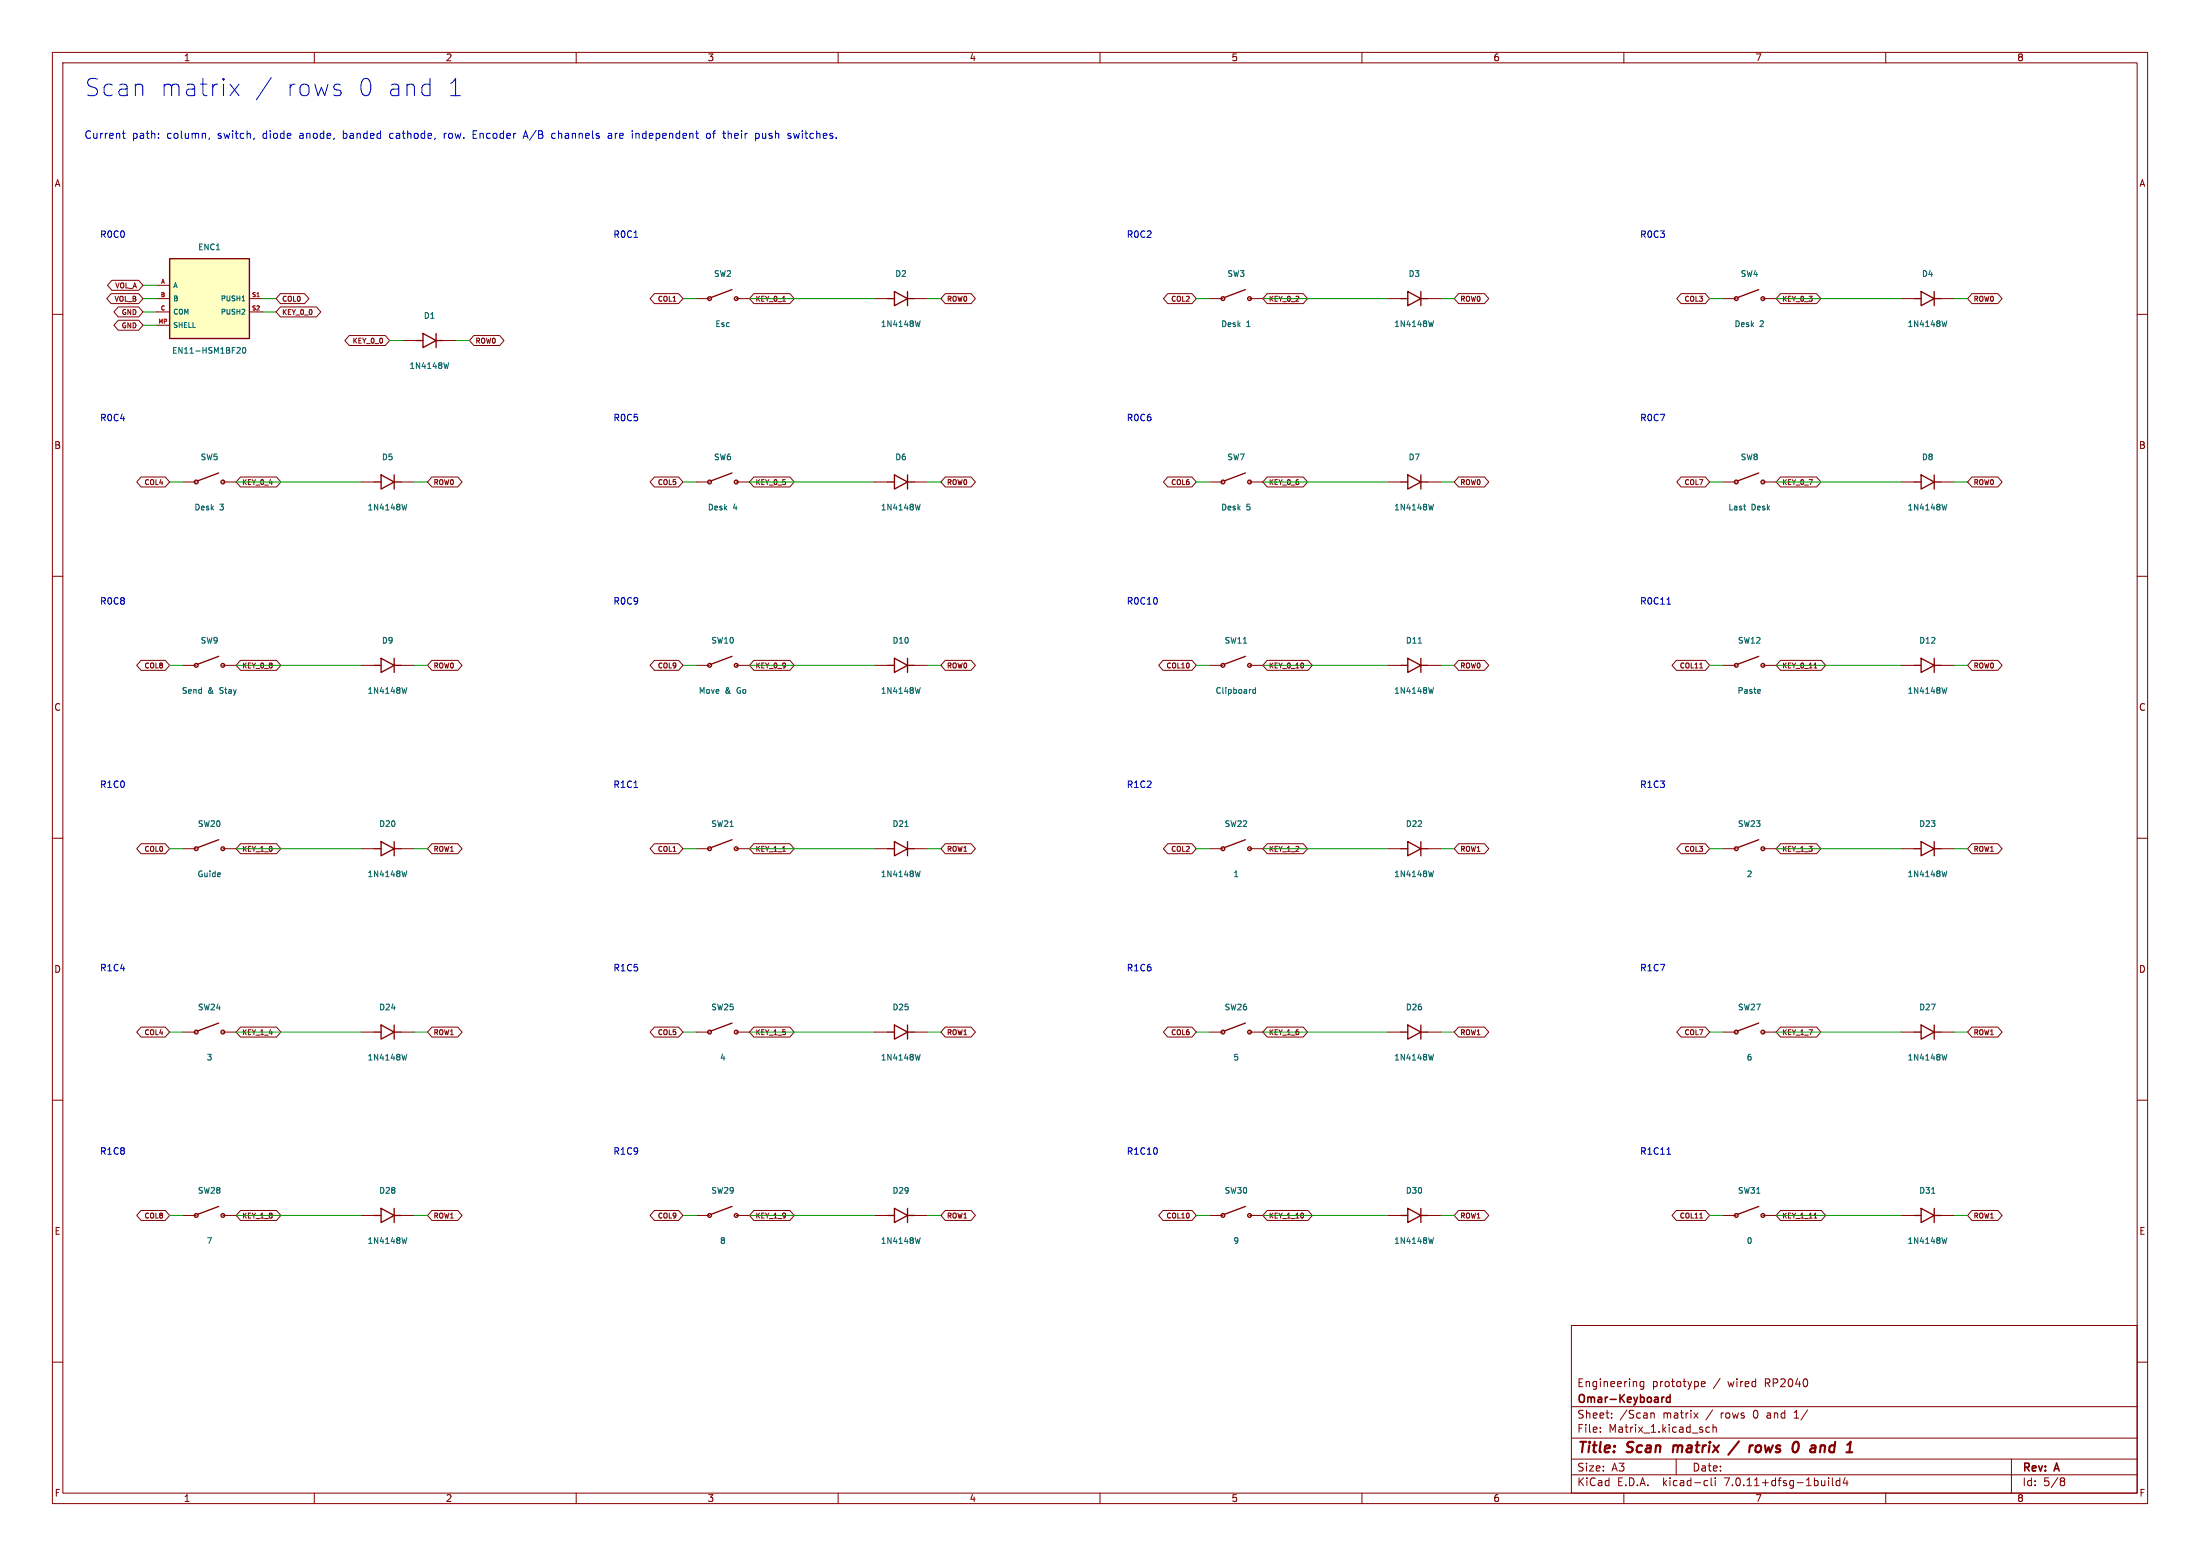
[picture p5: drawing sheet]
<svg xmlns="http://www.w3.org/2000/svg" width="420mm" height="297mm" viewBox="0 0 420 297" stroke-linecap="round" stroke-linejoin="round" font-family="sans-serif">
<g fill="none" stroke="#840000" stroke-width=".19">
<path d="M10 10h400v277h-400zM12 12h396v273h-396zM60 10v2M110 10v2M160 10v2M210 10v2M260 10v2M310 10v2M360 10v2M10 60h2M21.2 56h5.3l.8 1-.8 1h-5.3l-.8-1zM21.4 53.5h5.1l.8 1-.8 .9h-5.1l-.9-.9z"/>
<path d="M22.6 58.6h3.9l.8 .9-.8 1h-3.9l-.9-1zM29.8 57h2.6M29.8 54.5h2.6M29.8 59.5h2.6M47.6 57h2.6M47.6 59.5h2.6M53.5 56h4.6l.9 1-.9 1h-4.6l-.8-1zM53.5 58.6h6.9l.8 .9-.8 1h-6.9l-.8-1zM124.9 56h4.6l.9 1-.9 1h-4.6l-.8-1zM132.9 57h2.6M140.5 57h2.6M143.9 56h6.9l.8 1-.8 1h-6.9l-.8-1z"/>
<path d="M149.4 57.5h.5M166.9 57h2.6M174.5 57h2.6M180.5 56h4.9l.8 1-.8 1h-4.9l-.9-1zM222.9 56h4.6l.9 1-.9 1h-4.6l-.8-1zM230.9 57h2.6M238.5 57h2.6M241.9 56h6.9l.8 1-.8 1h-6.9l-.8-1zM264.9 57h2.6M272.5 57h2.6M278.5 56h4.9l.8 1-.8 1h-4.9l-.9-1zM320.9 56h4.6l.9 1-.9 1h-4.6l-.8-1z"/>
<path d="M328.9 57h2.6M336.5 57h2.6M339.9 56h6.9l.8 1-.8 1h-6.9l-.8-1zM362.9 57h2.6M370.5 57h2.6M376.5 56h4.9l.8 1-.8 1h-4.9l-.9-1zM408 60h2M22.6 61.1h3.9l.8 1-.8 .9h-3.9l-.9-.9zM29.8 62.1h2.6M66.7 64h6.8l.9 1-.9 1h-6.8l-.9-1zM76.9 65h2.6M84.5 65h2.6"/>
<path d="M90.5 64h4.9l.8 1-.8 1h-4.9l-.9-1zM26.9 91h4.6l.9 1-.9 1h-4.6l-.8-1zM34.9 92h2.6M42.5 92h2.6M45.9 91h6.9l.8 1-.8 1h-6.9l-.8-1zM68.9 92h2.6M76.5 92h2.6M82.5 91h4.9l.8 1-.8 1h-4.9l-.9-1zM124.9 91h4.6l.9 1-.9 1h-4.6l-.8-1zM132.9 92h2.6M140.5 92h2.6M143.9 91h6.9l.8 1-.8 1h-6.9l-.8-1z"/>
<path d="M166.9 92h2.6M174.5 92h2.6M180.5 91h4.9l.8 1-.8 1h-4.9l-.9-1zM222.9 91h4.6l.9 1-.9 1h-4.6l-.8-1zM230.9 92h2.6M238.5 92h2.6M241.9 91h6.9l.8 1-.8 1h-6.9l-.8-1zM264.9 92h2.6M272.5 92h2.6M278.5 91h4.9l.8 1-.8 1h-4.9l-.9-1zM320.9 91h4.6l.9 1-.9 1h-4.6l-.8-1zM328.9 92h2.6"/>
<path d="M336.5 92h2.6M339.9 91h6.9l.8 1-.8 1h-6.9l-.8-1zM362.9 92h2.6M370.5 92h2.6M376.5 91h4.9l.8 1-.8 1h-4.9l-.9-1zM10 110h2M408 110h2M26.9 126h4.6l.9 1-.9 1h-4.6l-.8-1zM34.9 127h2.6M42.5 127h2.6M45.9 126h6.9l.8 1-.8 1h-6.9l-.8-1zM68.9 127h2.6"/>
<path d="M76.5 127h2.6M82.5 126h4.9l.8 1-.8 1h-4.9l-.9-1zM124.9 126h4.6l.9 1-.9 1h-4.6l-.8-1zM132.9 127h2.6M140.5 127h2.6M143.9 126h6.9l.8 1-.8 1h-6.9l-.8-1zM166.9 127h2.6M174.5 127h2.6M180.5 126h4.9l.8 1-.8 1h-4.9l-.9-1zM222 126h5.5l.9 1-.9 1h-5.5l-.8-1zM230.9 127h2.6M238.5 127h2.6"/>
<path d="M241.9 126h7.8l.8 1-.8 1h-7.8l-.8-1zM264.9 127h2.6M272.5 127h2.6M278.5 126h4.9l.8 1-.8 1h-4.9l-.9-1zM320 126h5.5l.9 1-.9 1h-5.5l-.8-1zM324.5 127.5h.5M328.9 127h2.6M336.5 127h2.6M339.9 126h7.8l.8 1-.8 1h-7.8l-.8-1zM346.3 127.5h.6M362.9 127h2.6M370.5 127h2.6"/>
<path d="M376.5 126h4.9l.8 1-.8 1h-4.9l-.9-1zM10 160h2M408 160h2M26.9 161h4.6l.9 1-.9 1h-4.6l-.8-1zM34.9 162h2.6M42.5 162h2.6M45.9 161h6.9l.8 1-.8 1h-6.9l-.8-1zM68.9 162h2.6M76.5 162h2.6M82.5 161h4.9l.8 1-.8 1h-4.9l-.9-1zM124.9 161h4.6l.9 1-.9 1h-4.6l-.8-1zM132.9 162h2.6"/>
<path d="M140.5 162h2.6M143.9 161h6.9l.8 1-.8 1h-6.9l-.8-1zM149.4 162.5h.5M166.9 162h2.6M174.5 162h2.6M180.5 161h4.9l.8 1-.8 1h-4.9l-.9-1zM222.9 161h4.6l.9 1-.9 1h-4.6l-.8-1zM230.9 162h2.6M238.5 162h2.6M241.9 161h6.9l.8 1-.8 1h-6.9l-.8-1zM264.9 162h2.6M272.5 162h2.6"/>
<path d="M278.5 161h4.9l.8 1-.8 1h-4.9l-.9-1zM320.9 161h4.6l.9 1-.9 1h-4.6l-.8-1zM328.9 162h2.6M336.5 162h2.6M339.9 161h6.9l.8 1-.8 1h-6.9l-.8-1zM362.9 162h2.6M370.5 162h2.6M376.5 161h4.9l.8 1-.8 1h-4.9l-.9-1zM26.9 196h4.6l.9 1-.9 1h-4.6l-.8-1zM34.9 197h2.6M42.5 197h2.6M45.9 196h6.9l.8 1-.8 1h-6.9l-.8-1z"/>
<path d="M68.9 197h2.6M76.5 197h2.6M82.5 196h4.9l.8 1-.8 1h-4.9l-.9-1zM124.9 196h4.6l.9 1-.9 1h-4.6l-.8-1zM132.9 197h2.6M140.5 197h2.6M143.9 196h6.9l.8 1-.8 1h-6.9l-.8-1zM166.9 197h2.6M174.5 197h2.6M180.5 196h4.9l.8 1-.8 1h-4.9l-.9-1zM222.9 196h4.6l.9 1-.9 1h-4.6l-.8-1zM230.9 197h2.6"/>
<path d="M238.5 197h2.6M241.9 196h6.9l.8 1-.8 1h-6.9l-.8-1zM264.9 197h2.6M272.5 197h2.6M278.5 196h4.9l.8 1-.8 1h-4.9l-.9-1zM320.9 196h4.6l.9 1-.9 1h-4.6l-.8-1zM328.9 197h2.6M336.5 197h2.6M339.9 196h6.9l.8 1-.8 1h-6.9l-.8-1zM362.9 197h2.6M370.5 197h2.6M376.5 196h4.9l.8 1-.8 1h-4.9l-.9-1z"/>
<path d="M10 210h2M408 210h2M26.9 231h4.6l.9 1-.9 1h-4.6l-.8-1zM34.9 232h2.6M42.5 232h2.6M45.9 231h6.9l.8 1-.8 1h-6.9l-.8-1zM68.9 232h2.6M76.5 232h2.6M82.5 231h4.9l.8 1-.8 1h-4.9l-.9-1zM124.9 231h4.6l.9 1-.9 1h-4.6l-.8-1zM132.9 232h2.6M140.5 232h2.6"/>
<path d="M143.9 231h6.9l.8 1-.8 1h-6.9l-.8-1zM166.9 232h2.6M174.5 232h2.6M180.5 231h4.9l.8 1-.8 1h-4.9l-.9-1zM222 231h5.5l.9 1-.9 1h-5.5l-.8-1zM230.9 232h2.6M238.5 232h2.6M241.9 231h7.8l.8 1-.8 1h-7.8l-.8-1zM264.9 232h2.6M272.5 232h2.6M278.5 231h4.9l.8 1-.8 1h-4.9l-.9-1zM320 231h5.5l.9 1-.9 1h-5.5l-.8-1z"/>
<path d="M324.5 232.5h.5M328.9 232h2.6M336.5 232h2.6M339.9 231h7.8l.8 1-.8 1h-7.8l-.8-1zM346.3 232.5h.6M362.9 232h2.6M370.5 232h2.6M376.5 231h4.9l.8 1-.8 1h-4.9l-.9-1zM10 260h2M300 253h108v32h-108zM408 260h2M300 278.5h108"/>
<path d="M300 274.5h108M300 268.5h108M305.5 273.2v.2M305.5 272.5v.1M307.7 270.5v.2M307.7 269.8v.1M313.8 263.7v1.2l-.3 .3-.3-.1M313.8 263.8l-.4-.1-.3 .3 .1 .6h.6M315.2 269.7v1M315.2 269.8l.2-.1 .3 .1 .1 .9M320 278.5v3M323.4 269.7l.8 1"/>
<path d="M324.2 269.7l-.8 1M324.8 264.2l.7-.2-.1-.2-.4-.1-.2 .2 .1 .7h.5M326.4 272.5l-.5-.1-.2 .3 .1 .6h.6M327 272.5l.2-.1 .4 .1 .1 .9M327 271.9v1.5M342.5 270.7h.9M342.8 269.4l-.3 .2M384 278.5v6.5M60 285v2M110 285v2M160 285v2M210 285v2"/>
<path d="M260 285v2M300 281.5h108M310 285v2M325.6 282.6l.4 .1M326 283.5l-.4 .1M326.7 282.1v1.3l.2 .2M327.4 282.1v.1M327.4 282.6v1M349.1 282.1v.1M349.1 282.6v1M349.8 282.1v1.3l.2 .2M351.2 282.7l-.4-.1-.3 .3 .2 .6h.5"/>
<path d="M351.2 282.1v1.5M352.2 282l-.3 1.1h.9M352.6 282.6v1M360 285v2M393.6 282.1h.3l.3 .3-.3 .3M393.6 282.7h.3M393.9 282.7l.2 .2 .1 .4-.3 .3h-.3"/>
</g>
<path d="M319.5 275.9l-.2 1.3M332 275.1l-2.1 2.6M334.6 275.9l-.5 .2M335.6 275.9l-.4 .4-.1 .5 .2 .3 .4 .1M342.4 275.6l.1-.2a.46 .46 0 0 1 .5-.2 .46 .46 0 0 1 .3 .4M347.9 275.9l.4 .1 .1 .2-.1 1" fill="none" stroke="#840000" stroke-width=".4"/>
<path d="M317.7 266.7l-.4 .1M318.8 266.8l-.4-.1-.3 .3 .2 .6h.5M318.8 266.2v1.5" fill="none" stroke="#840000" stroke-width=".3"/>
<g fill="none" stroke="#840000" stroke-width=".25">
<path d="M32.4 49.4h15.2v15.2h-15.2zM139.8 55.3l-4.1 1.5M169.5 57h1.2M170.7 55.6l2.6 1.4-2.6 1.3zM173.3 57h1.2M173.3 55.6v2.7M237.8 55.3l-4.1 1.5M267.5 57h1.2M268.7 55.6l2.5 1.4-2.5 1.3zM271.2 57h1.3M271.2 55.6v2.7M335.7 55.3l-4 1.5"/>
<path d="M365.5 57h1.3M366.8 55.6l2.4 1.4-2.4 1.3zM369.2 57h1.3M369.2 55.6v2.7M79.5 65h1.2M80.7 63.7l2.6 1.3-2.6 1.3zM83.3 65h1.2M83.3 63.7v2.6M41.7 90.3l-4 1.5M71.5 92h1.2M72.7 90.7l2.6 1.3-2.6 1.4zM75.3 90.7v2.7"/>
<path d="M75.3 92h1.2M139.8 90.3l-4.1 1.5M169.5 92h1.2M170.7 90.7l2.6 1.3-2.6 1.4zM173.3 90.7v2.7M173.3 92h1.2M237.8 90.3l-4.1 1.5M267.5 92h1.2M268.7 90.7l2.5 1.3-2.5 1.4zM271.2 92h1.3M271.2 90.7v2.7M335.7 90.3l-4 1.5"/>
<path d="M365.5 92h1.3M366.8 90.7l2.4 1.3-2.4 1.4zM369.2 92h1.3M369.2 90.7v2.7M41.7 125.3l-4 1.5M71.5 127h1.2M72.7 125.6l2.6 1.4-2.6 1.4zM75.3 127h1.2M75.3 125.6v2.8M139.8 125.3l-4.1 1.5M169.5 127h1.2M170.7 125.6l2.6 1.4-2.6 1.4z"/>
<path d="M173.3 125.6v2.8M173.3 127h1.2M237.8 125.3l-4.1 1.5M267.5 127h1.2M268.7 125.6l2.5 1.4-2.5 1.4zM271.2 127h1.3M271.2 125.6v2.8M335.7 125.3l-4 1.5M365.5 127h1.3M366.8 125.6l2.4 1.4-2.4 1.4zM369.2 127h1.3M369.2 125.6v2.8"/>
<path d="M41.7 160.3l-4 1.5M71.5 162h1.2M72.7 160.6l2.6 1.4-2.6 1.3zM75.3 160.6v2.7M75.3 162h1.2M139.8 160.3l-4.1 1.5M169.5 162h1.2M170.7 160.6l2.6 1.4-2.6 1.3zM173.3 160.6v2.7M173.3 162h1.2M237.8 160.3l-4.1 1.5M267.5 162h1.2"/>
<path d="M268.7 160.6l2.5 1.4-2.5 1.3zM271.2 162h1.3M271.2 160.6v2.7M335.7 160.3l-4 1.5M365.5 162h1.3M366.8 160.6l2.4 1.4-2.4 1.3zM369.2 162h1.3M369.2 160.6v2.7M41.7 195.3l-4 1.5M71.5 197h1.2M72.7 195.7l2.6 1.3-2.6 1.4zM75.3 195.7v2.7"/>
<path d="M75.3 197h1.2M139.8 195.3l-4.1 1.5M169.5 197h1.2M170.7 195.7l2.6 1.3-2.6 1.4zM173.3 195.7v2.7M173.3 197h1.2M237.8 195.3l-4.1 1.5M267.5 197h1.2M268.7 195.7l2.5 1.3-2.5 1.4zM271.2 197h1.3M271.2 195.7v2.7M335.7 195.3l-4 1.5"/>
<path d="M365.5 197h1.3M366.8 195.7l2.4 1.3-2.4 1.4zM369.2 197h1.3M369.2 195.7v2.7M41.7 230.3l-4 1.5M71.5 232h1.2M72.7 230.7l2.6 1.3-2.6 1.4zM75.3 232h1.2M75.3 230.7v2.7M139.8 230.3l-4.1 1.5M169.5 232h1.2M170.7 230.7l2.6 1.3-2.6 1.4z"/>
<path d="M173.3 230.7v2.7M173.3 232h1.2M237.8 230.3l-4.1 1.5M267.5 232h1.2M268.7 230.7l2.5 1.3-2.5 1.4zM271.2 232h1.3M271.2 230.7v2.7M335.7 230.3l-4 1.5M365.5 232h1.3M366.8 230.7l2.4 1.3-2.4 1.4zM369.2 232h1.3M369.2 230.7v2.7"/>
<circle cx="135.5" cy="57" r=".36"/>
<circle cx="140.5" cy="57" r=".36"/>
<circle cx="233.5" cy="57" r=".36"/>
<circle cx="238.5" cy="57" r=".36"/>
<circle cx="331.5" cy="57" r=".36"/>
<circle cx="336.5" cy="57" r=".36"/>
<circle cx="37.5" cy="92" r=".36"/>
<circle cx="42.5" cy="92" r=".36"/>
<circle cx="135.5" cy="92" r=".36"/>
<circle cx="140.5" cy="92" r=".36"/>
<circle cx="233.5" cy="92" r=".36"/>
<circle cx="238.5" cy="92" r=".36"/>
<circle cx="331.5" cy="92" r=".36"/>
<circle cx="336.5" cy="92" r=".36"/>
<circle cx="37.5" cy="127" r=".36"/>
<circle cx="42.5" cy="127" r=".36"/>
<circle cx="135.5" cy="127" r=".36"/>
<circle cx="140.5" cy="127" r=".36"/>
<circle cx="233.5" cy="127" r=".36"/>
<circle cx="238.5" cy="127" r=".36"/>
<circle cx="331.5" cy="127" r=".36"/>
<circle cx="336.5" cy="127" r=".36"/>
<circle cx="37.5" cy="162" r=".36"/>
<circle cx="42.5" cy="162" r=".36"/>
<circle cx="135.5" cy="162" r=".36"/>
<circle cx="140.5" cy="162" r=".36"/>
<circle cx="233.5" cy="162" r=".36"/>
<circle cx="238.5" cy="162" r=".36"/>
<circle cx="331.5" cy="162" r=".36"/>
<circle cx="336.5" cy="162" r=".36"/>
<circle cx="37.5" cy="197" r=".36"/>
<circle cx="42.5" cy="197" r=".36"/>
<circle cx="135.5" cy="197" r=".36"/>
<circle cx="140.5" cy="197" r=".36"/>
<circle cx="233.5" cy="197" r=".36"/>
<circle cx="238.5" cy="197" r=".36"/>
<circle cx="331.5" cy="197" r=".36"/>
<circle cx="336.5" cy="197" r=".36"/>
<circle cx="37.5" cy="232" r=".36"/>
<circle cx="42.5" cy="232" r=".36"/>
<circle cx="135.5" cy="232" r=".36"/>
<circle cx="140.5" cy="232" r=".36"/>
<circle cx="233.5" cy="232" r=".36"/>
<circle cx="238.5" cy="232" r=".36"/>
<circle cx="331.5" cy="232" r=".36"/>
<circle cx="336.5" cy="232" r=".36"/>
</g>
<g fill="none" stroke="#006464" stroke-width=".19">
<path d="M46.2 57.4h.5M45.4 66.3l.4 .1 .1 .2-.7 .8h.7M46.4 66.4l.1-.1a.59 .59 0 0 1 .4 .6 .59 .59 0 0 1-.4 .5l-.2-.4zM85.7 69.2l-.3 1.1-.2-.7M175.7 61.2l-.3 1.1-.2-.7M273.7 61.2l-.3 1.1-.2-.7M371.7 61.2l-.3 1.1-.2-.7M77.7 96.2l-.3 1.1-.2-.7M175.7 96.2l-.3 1.1-.2-.7M273.7 96.2l-.3 1.1-.2-.7M332.8 96.6h.5M333.2 97.3h.1"/>
<path d="M371.7 96.2l-.3 1.1-.2-.7M77.7 131.2l-.3 1.1-.2-.7M175.7 131.2l-.3 1.1-.2-.7M239.7 131.2v1.1M239.7 131.7l-.3-.1-.3 .2 .1 .5h.5M270.8 122.8h.6M273.7 131.2l-.3 1.1-.2-.7M335.9 131.6l.2 .3-.6 .1M336 132.3h-.1M371.7 131.2l-.3 1.1-.2-.7M172.8 157.8h.6M77.7 166.2l-.3 1.1-.2-.7"/>
<path d="M175.7 166.2l-.3 1.1-.2-.7M273.7 166.2l-.3 1.1-.2-.7M371.7 166.2l-.3 1.1-.2-.7M77.7 201.2l-.3 1.1-.2-.7M175.7 201.2l-.3 1.1-.2-.7M273.7 201.2l-.3 1.1-.2-.7M371.7 201.2l-.3 1.1-.2-.7M77.7 236.2l-.3 1.1-.2-.7M175.7 236.2l-.3 1.1-.2-.7M273.7 236.2l-.3 1.1-.2-.7M368.8 227.8h.6M371.7 236.2l-.3 1.1-.2-.7"/>
</g>
<path d="M32.4 49.4h15.2v15.2h-15.2z" fill="#ffffc2" stroke="#ffffc2" stroke-width=".19"/>
<g fill="none" stroke="#0000c2" stroke-width=".19">
<path d="M43.9 16.1l1.7 2.2M45.6 16.1l-1.7 2.2M51.8 14.8l-2.9 4.3M65 17.3l.1 .3-.1 .5M81.8 16.1l.3 .1M82.1 15v3.3M82.1 18.1l-.3 .2M86 18.3h1.9M23.4 25.4h.5M23.6 25v1.2l.3 .2M30.3 26.3v.1M30.3 25.5v.2"/>
<path d="M40 26.3l-.1 .3M48.6 26.3l-.2 .3M74.7 25.4l-.3 .3v.4l.3 .3M84.8 25.4v1M85.2 25.4l-.3 .1-.1 .2M90.3 25.7h.5M91 25h-.7v1.4h.7M99.9 26.4l.4-1.4 .5 1.4M100 26h.7M106 25.5l-.4-.1-.3 .3 .1 .6h.6M116.2 25.5h.5l.1 .9M116.8 25.8l-.5 .1-.2 .2 .2 .3 .5-.1"/>
<path d="M121.4 25.4v1M122 25.5l-.4-.1-.2 .2M135 25.5l.3-.1 .3 .3v.4l-.3 .3-.3-.1-.1-.2zM136 25.4h.6M139.1 25.5l.3-.1 .2 .3M144.8 25.5l.1 .2-.1 .6M145.6 25.4v.8l.4 .2M151.5 25.4l.3 1 .3-.7 .2 .7M121 45.3h.7M318.2 115.3h.7M121 150.3h.7M318.2 220.3h.7"/>
</g>
<g fill="none" stroke="#009600" stroke-width=".19">
<path d="M27.3 54.5h2.5M27.3 57h2.5M27.3 59.5h2.5M50.2 57h2.5M50.2 59.5h2.5M130.4 57h2.5M143.1 57h23.8M177.1 57h2.5M228.4 57h2.5M241.1 57h23.8M275.1 57h2.5M326.4 57h2.5"/>
<path d="M339.1 57h23.8M373.1 57h2.5M27.3 62.1h2.5M74.4 65h2.5M87.1 65h2.5M32.4 92h2.5M45.1 92h23.8M79.1 92h2.5M130.4 92h2.5M143.1 92h23.8M177.1 92h2.5M228.4 92h2.5"/>
<path d="M241.1 92h23.8M275.1 92h2.5M326.4 92h2.5M339.1 92h23.8M373.1 92h2.5M32.4 127h2.5M45.1 127h23.8M79.1 127h2.5M130.4 127h2.5M143.1 127h23.8M177.1 127h2.5M228.4 127h2.5"/>
<path d="M241.1 127h23.8M275.1 127h2.5M326.4 127h2.5M339.1 127h23.8M373.1 127h2.5M32.4 162h2.5M45.1 162h23.8M79.1 162h2.5M130.4 162h2.5M143.1 162h23.8M177.1 162h2.5M228.4 162h2.5"/>
<path d="M241.1 162h23.8M275.1 162h2.5M326.4 162h2.5M339.1 162h23.8M373.1 162h2.5M32.4 197h2.5M45.1 197h23.8M79.1 197h2.5M130.4 197h2.5M143.1 197h23.8M177.1 197h2.5M228.4 197h2.5"/>
<path d="M241.1 197h23.8M275.1 197h2.5M326.4 197h2.5M339.1 197h23.8M373.1 197h2.5M32.4 232h2.5M45.1 232h23.8M79.1 232h2.5M130.4 232h2.5M143.1 232h23.8M177.1 232h2.5M228.4 232h2.5"/>
<path d="M241.1 232h23.8M275.1 232h2.5M326.4 232h2.5M339.1 232h23.8M373.1 232h2.5"/>
</g>
<g font-size="4.6" fill="#0000c2">
<text x="16" y="18.6">Scan</text>
<text x="30.3" y="18.6">matrix</text>
<text x="53.9" y="18.6">rows</text>
<text x="67.4" y="18.6">0 and</text>
<text x="84.1" y="18.6">1</text>
</g>
<g font-size="2.8" fill="#840000">
<text x="301" y="277.9">Title:</text>
<text x="310.6" y="277.9">Scan</text>
<text x="320.2" y="277.9">matrix</text>
<text x="332" y="277.9">/</text>
<text x="336.4" y="277.9">rows</text>
<text x="345.5" y="277.9">0</text>
<text x="349.7" y="277.9">and</text>
</g>
<g font-size="2.1" fill="#840000">
<text x="301" y="268.2">Omar-Keyboard</text>
<text x="301" y="265">Engineering</text>
<text x="315.4" y="265">prototype</text>
<text x="327.2" y="265">/</text>
<text x="330" y="265">wired</text>
<text x="337.2" y="265">RP2040</text>
<text x="301" y="273.7">File:</text>
<text x="301" y="271">Sheet:</text>
<text x="307.1" y="273.7">Matrix_1.kicad_sch</text>
<text x="309.2" y="271">/Scan</text>
<text x="317.5" y="271">matrix</text>
<text x="325.9" y="271">/</text>
<text x="328.8" y="271">rows</text>
<text x="335.1" y="271">0</text>
<text x="337.9" y="271">and</text>
<text x="343.2" y="271">1/</text>
<text x="301" y="281.1">Size:</text>
<text x="307.6" y="281.1">A3</text>
<text x="323" y="281.1">Date:</text>
<text x="386" y="281.3">Rev:</text>
<text x="392.4" y="281.3">A</text>
<text x="301" y="283.9">KiCad</text>
<text x="308.7" y="283.9">E.D.A.</text>
<text x="317.6" y="283.9">kicad-cli</text>
<text x="329.5" y="283.9">7.0.11+dfsg-1build4</text>
<text x="386" y="283.9">Id:</text>
<text x="390.1" y="283.9">5/8</text>
</g>
<g font-size="2" fill="#0000c2">
<text x="16" y="26.7">Current</text>
<text x="25.2" y="26.7">path:</text>
<text x="31.9" y="26.7">column,</text>
<text x="41.8" y="26.7">switch,</text>
<text x="50.5" y="26.7">diode</text>
<text x="57.6" y="26.7">anode,</text>
<text x="66.1" y="26.7">banded</text>
<text x="75.2" y="26.7">cathode,</text>
<text x="85.7" y="26.7">row.</text>
<text x="91.4" y="26.7">Encoder</text>
<text x="101.3" y="26.7">A/B</text>
<text x="106.8" y="26.7">channels</text>
<text x="117.7" y="26.7">are</text>
<text x="122.4" y="26.7">independent</text>
<text x="136.8" y="26.7">of</text>
<text x="140.2" y="26.7">their</text>
<text x="146.5" y="26.7">push</text>
<text x="152.9" y="26.7">switches.</text>
</g>
<g font-size="1.8" fill="#840000">
<text x="35" y="11.9">1</text>
<text x="85" y="11.9">2</text>
<text x="135" y="11.9">3</text>
<text x="185" y="11.9">4</text>
<text x="235" y="11.9">5</text>
<text x="285" y="11.9">6</text>
<text x="335" y="11.9">7</text>
<text x="385" y="11.9">8</text>
<text x="10.3" y="35.9">A</text>
<text x="408.3" y="35.9">A</text>
<text x="10.3" y="85.9">B</text>
<text x="408.2" y="85.9">B</text>
<text x="10.3" y="135.9">C</text>
<text x="408.2" y="135.9">C</text>
<text x="10.3" y="185.9">D</text>
<text x="408.2" y="185.9">D</text>
<text x="10.3" y="235.9">E</text>
<text x="408.3" y="235.9">E</text>
<text x="10.3" y="285.9">F</text>
<text x="35" y="286.9">1</text>
<text x="85" y="286.9">2</text>
<text x="135" y="286.9">3</text>
<text x="185" y="286.9">4</text>
<text x="235" y="286.9">5</text>
<text x="285" y="286.9">6</text>
<text x="335" y="286.9">7</text>
<text x="385" y="286.9">8</text>
<text x="408.3" y="285.9">F</text>
</g>
<g font-size="1.7" fill="#0000c2">
<text x="19" y="45.6">R0C0</text>
<text x="117" y="45.6">R0C1</text>
<text x="215" y="45.6">R0C2</text>
<text x="313" y="45.6">R0C3</text>
<text x="19" y="80.6">R0C4</text>
<text x="117" y="80.6">R0C5</text>
<text x="215" y="80.6">R0C6</text>
<text x="313" y="80.6">R0C7</text>
<text x="19" y="115.6">R0C8</text>
<text x="117" y="115.6">R0C9</text>
<text x="215" y="115.6">R0C10</text>
<text x="313" y="115.6">R0C11</text>
<text x="19" y="150.6">R1C0</text>
<text x="117" y="150.6">R1C1</text>
<text x="215" y="150.6">R1C2</text>
<text x="313" y="150.6">R1C3</text>
<text x="19" y="185.6">R1C4</text>
<text x="117" y="185.6">R1C5</text>
<text x="215" y="185.6">R1C6</text>
<text x="313" y="185.6">R1C7</text>
<text x="19" y="220.6">R1C8</text>
<text x="117" y="220.6">R1C9</text>
<text x="215" y="220.6">R1C10</text>
<text x="313" y="220.6">R1C11</text>
</g>
<g font-size="1.5" fill="#006464">
<text x="37.7" y="48">ENC1</text>
<text x="136.2" y="53">SW2</text>
<text x="170.8" y="53">D2</text>
<text x="234.2" y="53">SW3</text>
<text x="268.8" y="53">D3</text>
<text x="332.2" y="53">SW4</text>
<text x="366.8" y="53">D4</text>
<text x="80.8" y="61">D1</text>
<text x="136.5" y="62.6">Esc</text>
<text x="168.1" y="62.6">1N4148W</text>
<text x="233" y="62.6">Desk</text>
<text x="237.9" y="62.6">1</text>
<text x="266.1" y="62.6">1N4148W</text>
<text x="331" y="62.6">Desk</text>
<text x="335.9" y="62.6">2</text>
<text x="364.1" y="62.6">1N4148W</text>
<text x="32.8" y="67.7">EN11-HSM1BF20</text>
<text x="78.1" y="70.6">1N4148W</text>
<text x="38.2" y="88">SW5</text>
<text x="72.8" y="88">D5</text>
<text x="136.2" y="88">SW6</text>
<text x="170.8" y="88">D6</text>
<text x="234.2" y="88">SW7</text>
<text x="268.8" y="88">D7</text>
<text x="332.2" y="88">SW8</text>
<text x="366.8" y="88">D8</text>
<text x="37" y="97.6">Desk</text>
<text x="41.9" y="97.6">3</text>
<text x="70.1" y="97.6">1N4148W</text>
<text x="135" y="97.6">Desk</text>
<text x="139.9" y="97.6">4</text>
<text x="168.1" y="97.6">1N4148W</text>
<text x="233" y="97.6">Desk</text>
<text x="237.9" y="97.6">5</text>
<text x="266.1" y="97.6">1N4148W</text>
<text x="329.8" y="97.6">Last</text>
<text x="334.3" y="97.6">Desk</text>
<text x="364.1" y="97.6">1N4148W</text>
<text x="38.2" y="123">SW9</text>
<text x="72.8" y="123">D9</text>
<text x="135.7" y="123">SW10</text>
<text x="170.3" y="123">D10</text>
<text x="233.7" y="123">SW11</text>
<text x="268.3" y="123">D11</text>
<text x="331.7" y="123">SW12</text>
<text x="366.3" y="123">D12</text>
<text x="34.6" y="132.6">Send</text>
<text x="39.7" y="132.6">&amp;</text>
<text x="42.1" y="132.6">Stay</text>
<text x="70.1" y="132.6">1N4148W</text>
<text x="133.3" y="132.6">Move</text>
<text x="138.4" y="132.6">&amp;</text>
<text x="140.8" y="132.6">Go</text>
<text x="168.1" y="132.6">1N4148W</text>
<text x="232" y="132.6">Clipboard</text>
<text x="266.1" y="132.6">1N4148W</text>
<text x="331.6" y="132.6">Paste</text>
<text x="364.1" y="132.6">1N4148W</text>
<text x="37.7" y="158">SW20</text>
<text x="72.3" y="158">D20</text>
<text x="135.7" y="158">SW21</text>
<text x="170.3" y="158">D21</text>
<text x="233.7" y="158">SW22</text>
<text x="268.3" y="158">D22</text>
<text x="331.7" y="158">SW23</text>
<text x="366.3" y="158">D23</text>
<text x="37.6" y="167.6">Guide</text>
<text x="70.1" y="167.6">1N4148W</text>
<text x="168.1" y="167.6">1N4148W</text>
<text x="235.4" y="167.6">1</text>
<text x="266.1" y="167.6">1N4148W</text>
<text x="333.4" y="167.6">2</text>
<text x="364.1" y="167.6">1N4148W</text>
<text x="37.7" y="193">SW24</text>
<text x="72.3" y="193">D24</text>
<text x="135.7" y="193">SW25</text>
<text x="170.3" y="193">D25</text>
<text x="233.7" y="193">SW26</text>
<text x="268.3" y="193">D26</text>
<text x="331.7" y="193">SW27</text>
<text x="366.3" y="193">D27</text>
<text x="39.4" y="202.6">3</text>
<text x="70.1" y="202.6">1N4148W</text>
<text x="137.4" y="202.6">4</text>
<text x="168.1" y="202.6">1N4148W</text>
<text x="235.4" y="202.6">5</text>
<text x="266.1" y="202.6">1N4148W</text>
<text x="333.4" y="202.6">6</text>
<text x="364.1" y="202.6">1N4148W</text>
<text x="37.7" y="228">SW28</text>
<text x="72.3" y="228">D28</text>
<text x="135.7" y="228">SW29</text>
<text x="170.3" y="228">D29</text>
<text x="233.7" y="228">SW30</text>
<text x="268.3" y="228">D30</text>
<text x="331.7" y="228">SW31</text>
<text x="366.3" y="228">D31</text>
<text x="39.4" y="237.6">7</text>
<text x="70.1" y="237.6">1N4148W</text>
<text x="137.4" y="237.6">8</text>
<text x="168.1" y="237.6">1N4148W</text>
<text x="235.4" y="237.6">9</text>
<text x="266.1" y="237.6">1N4148W</text>
<text x="333.4" y="237.6">0</text>
<text x="364.1" y="237.6">1N4148W</text>
</g>
<g font-size="1.3" fill="#840000">
<text x="21.7" y="57.8">VOL_B</text>
<text x="21.8" y="55.2">VOL_A</text>
<text x="53.8" y="57.8">COL0</text>
<text x="125.4" y="57.8">COL1</text>
<text x="144.1" y="57.8">KEY_0_1</text>
<text x="180.7" y="57.8">ROW0</text>
<text x="223.4" y="57.8">COL2</text>
<text x="242.1" y="57.8">KEY_0_2</text>
<text x="278.7" y="57.8">ROW0</text>
<text x="321.4" y="57.8">COL3</text>
<text x="340.1" y="57.8">KEY_0_3</text>
<text x="376.7" y="57.8">ROW0</text>
<text x="23.1" y="62.9">GND</text>
<text x="23.1" y="60.3">GND</text>
<text x="53.8" y="60.3">KEY_0_0</text>
<text x="67.2" y="65.8">KEY_0_0</text>
<text x="90.7" y="65.8">ROW0</text>
<text x="27.4" y="92.8">COL4</text>
<text x="46.1" y="92.8">KEY_0_4</text>
<text x="82.7" y="92.8">ROW0</text>
<text x="125.4" y="92.8">COL5</text>
<text x="144.1" y="92.8">KEY_0_5</text>
<text x="180.7" y="92.8">ROW0</text>
<text x="223.4" y="92.8">COL6</text>
<text x="242.1" y="92.8">KEY_0_6</text>
<text x="278.7" y="92.8">ROW0</text>
<text x="321.4" y="92.8">COL7</text>
<text x="340.1" y="92.8">KEY_0_7</text>
<text x="376.7" y="92.8">ROW0</text>
<text x="27.4" y="127.8">COL8</text>
<text x="46.1" y="127.8">KEY_0_8</text>
<text x="82.7" y="127.8">ROW0</text>
<text x="125.4" y="127.8">COL9</text>
<text x="144.1" y="127.8">KEY_0_9</text>
<text x="180.7" y="127.8">ROW0</text>
<text x="222.5" y="127.8">COL10</text>
<text x="242.1" y="127.8">KEY_0_10</text>
<text x="278.7" y="127.8">ROW0</text>
<text x="320.5" y="127.8">COL11</text>
<text x="340.1" y="127.8">KEY_0_11</text>
<text x="376.7" y="127.8">ROW0</text>
<text x="27.4" y="162.8">COL0</text>
<text x="46.1" y="162.8">KEY_1_0</text>
<text x="82.7" y="162.8">ROW1</text>
<text x="125.4" y="162.8">COL1</text>
<text x="144.1" y="162.8">KEY_1_1</text>
<text x="180.7" y="162.8">ROW1</text>
<text x="223.4" y="162.8">COL2</text>
<text x="242.1" y="162.8">KEY_1_2</text>
<text x="278.7" y="162.8">ROW1</text>
<text x="321.4" y="162.8">COL3</text>
<text x="340.1" y="162.8">KEY_1_3</text>
<text x="376.7" y="162.8">ROW1</text>
<text x="27.4" y="197.8">COL4</text>
<text x="46.1" y="197.8">KEY_1_4</text>
<text x="82.7" y="197.8">ROW1</text>
<text x="125.4" y="197.8">COL5</text>
<text x="144.1" y="197.8">KEY_1_5</text>
<text x="180.7" y="197.8">ROW1</text>
<text x="223.4" y="197.8">COL6</text>
<text x="242.1" y="197.8">KEY_1_6</text>
<text x="278.7" y="197.8">ROW1</text>
<text x="321.4" y="197.8">COL7</text>
<text x="340.1" y="197.8">KEY_1_7</text>
<text x="376.7" y="197.8">ROW1</text>
<text x="27.4" y="232.8">COL8</text>
<text x="46.1" y="232.8">KEY_1_8</text>
<text x="82.7" y="232.8">ROW1</text>
<text x="125.4" y="232.8">COL9</text>
<text x="144.1" y="232.8">KEY_1_9</text>
<text x="180.7" y="232.8">ROW1</text>
<text x="222.5" y="232.8">COL10</text>
<text x="242.1" y="232.8">KEY_1_10</text>
<text x="278.7" y="232.8">ROW1</text>
<text x="320.5" y="232.8">COL11</text>
<text x="340.1" y="232.8">KEY_1_11</text>
<text x="376.7" y="232.8">ROW1</text>
</g>
<g font-size="1.3" fill="#006464">
<text x="33" y="55.2">A</text>
<text x="33" y="57.7">B</text>
<text x="42" y="57.7">PUSH1</text>
<text x="33" y="60.2">COM</text>
<text x="33" y="62.8">SHELL</text>
<text x="42" y="60.2">PUSH2</text>
</g>
<g font-size="1.1" fill="#a90000">
<text x="30.6" y="56.7">B</text>
<text x="30.6" y="59.3">C</text>
<text x="30.6" y="54.2">A</text>
<text x="48" y="56.7">S1</text>
<text x="48" y="59.3">S2</text>
<text x="30.1" y="61.8">MP</text>
</g>
</svg>
